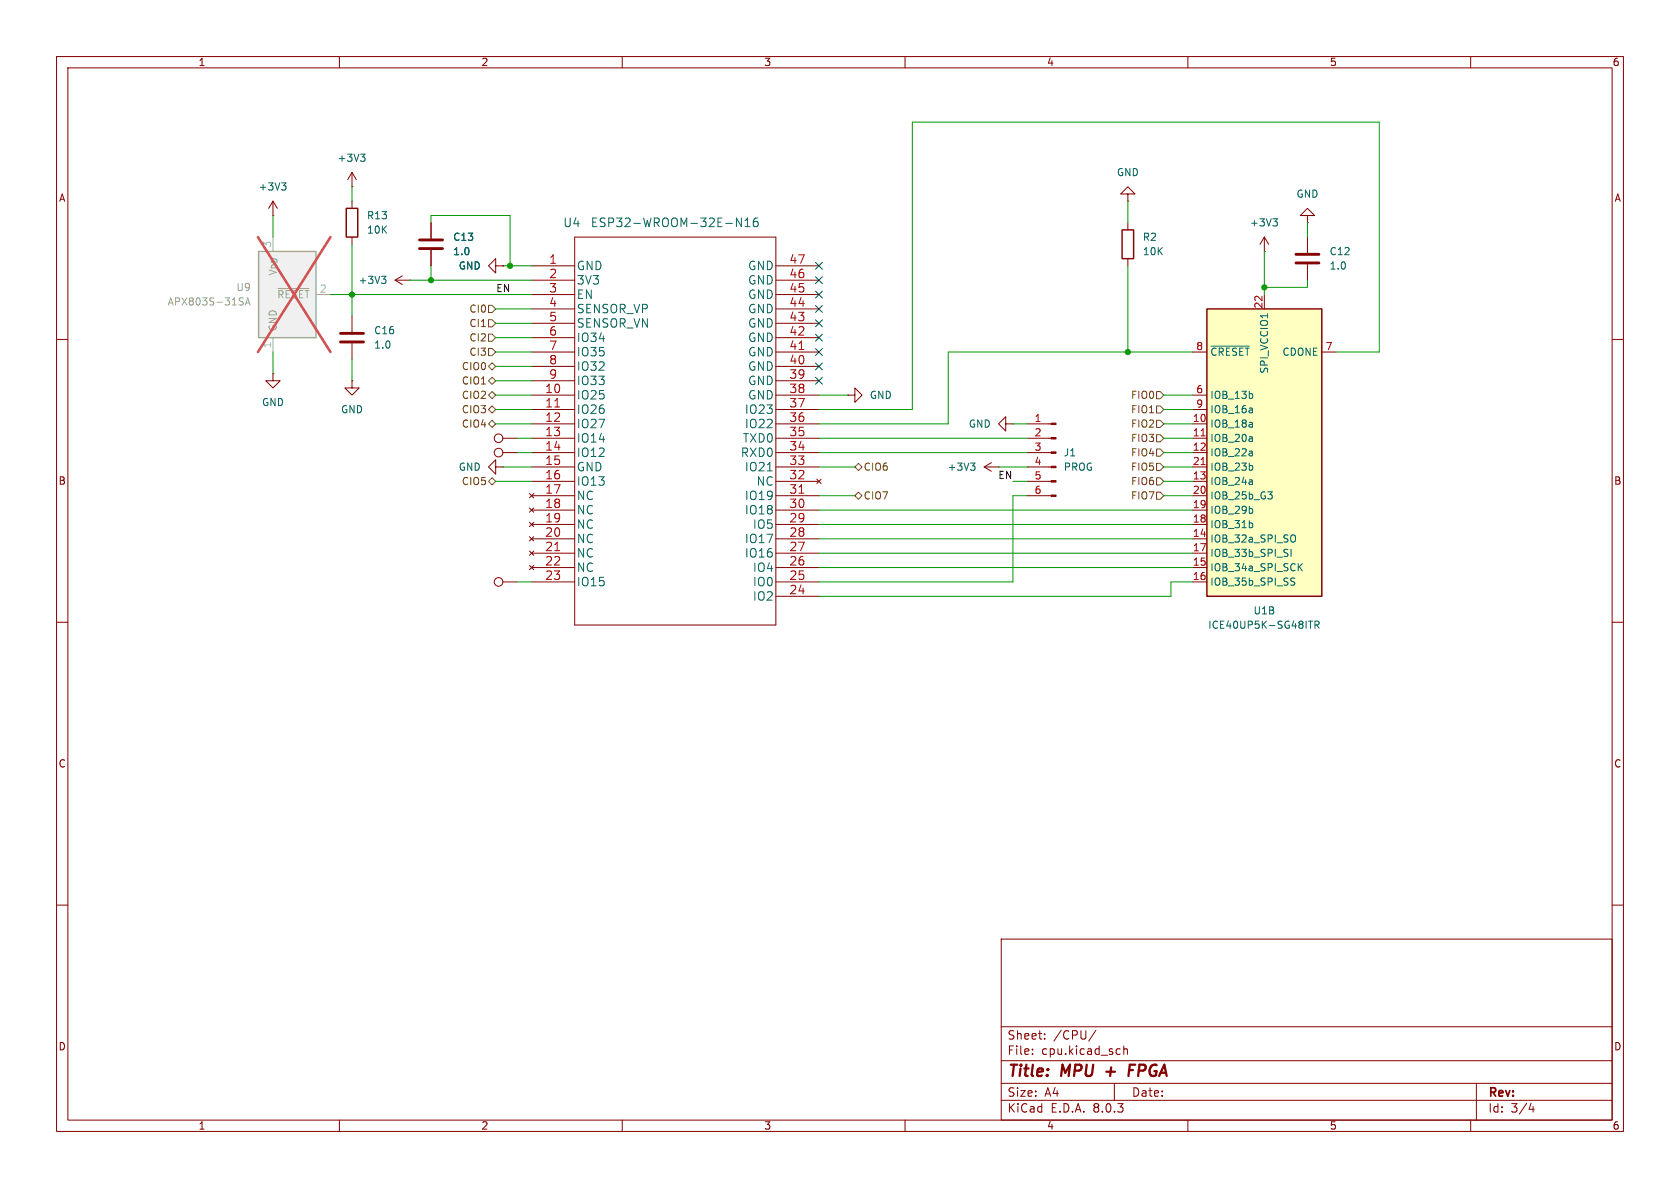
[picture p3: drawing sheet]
<svg xmlns="http://www.w3.org/2000/svg" width="297mm" height="210mm" viewBox="0 0 297 210" stroke-linecap="round" stroke-linejoin="round" font-family="sans-serif">
<g fill="none" stroke="#840000" stroke-width=".18">
<path d="M10 10h277v190h-277zM12 12h273v186h-273zM60 10v2M110 10v2M160 10v2M210 10v2M260 10v2M199.4 34.3h1.3l-1.3-1.3-1.3 1.3h1.3v1.3M199.4 35.6h.1M199.4 39.4v1.2M10 60h2M69.8 49.5l1.3 .8"/>
<path d="M69.8 49.5h2.6M71.1 48.8l-1.3 .7M72.4 49.5h.1M87.6 47v-1.3l-1.2 1.3 1.2 1.3v-1.3h1.3M88.9 47h.1M94 49.5h7.6M94 47h7.6M94 52.1h7.6M94 54.6h7.6M94 59.7h7.6M94 57.2h7.6M101.6 41.9h35.6v68.6h-35.6z"/>
<path d="M137.2 49.5h7.6M137.2 47h7.6M137.2 52.1h7.6M137.2 54.6h7.6M137.2 59.7h7.6M137.2 57.2h7.6M199.4 45.7v1.3M285 60h2M48.3 66v1.3h1.2l-1.2 1.3-1.3-1.3h1.3M48.3 66h.1M94 69.9h7.6M94 72.4h7.6"/>
<path d="M94 74.9h7.6M94 77.5h7.6M94 67.3h7.6M94 64.8h7.6M94 62.2h7.6M137.2 69.9h7.6M137.2 72.4h7.6M137.2 74.9h7.6M137.2 77.5h7.6M137.2 67.3h7.6M137.2 64.8h7.6M137.2 62.2h7.6"/>
<path d="M181.6 74.9h4.2M181.6 77.5h4.2M93.6 87.2l.8 .8M93.6 89.8l.8 .8M93.6 92.3l.8 .8M93.6 94.9l.8 .7M93.6 97.4l.8 .8M93.6 99.9l.8 .8M94 82.6h7.6M94 80h7.6M94 85.1h7.6M94 87.6h7.6"/>
<path d="M94 90.2h7.6M94 92.7h7.6M94 95.3h7.6M94 97.8h7.6M94.4 87.2l-.8 .8M94.4 89.8l-.8 .8M94.4 92.3l-.8 .8M94.4 94.9l-.8 .7M94.4 97.4l-.8 .8M94.4 99.9l-.8 .8M137.2 82.6h7.6M137.2 80h7.6"/>
<path d="M137.2 85.1h7.6M137.2 87.6h7.6M137.2 90.2h7.6M137.2 92.7h7.6M137.2 95.3h7.6M137.2 97.8h7.6M144.4 84.7l.8 .8M145.2 84.7l-.8 .8M174 82.6l1.3 .7M174 82.6h2.5M175.3 81.8l-1.3 .8M176.5 82.6h.1"/>
<path d="M181.6 82.6h4.2M181.6 80h4.2M181.6 85.1h4.2M181.6 87.6h4.2M10 110h2M88.9 102.9h2.5M94 102.9h7.6M94 100.3h7.6M137.2 102.9h7.6M137.2 100.3h7.6M137.2 105.4h7.6M285 110h2"/>
<path d="M10 160h2M285 160h2M177 166h108v32h-108zM60 198v2M110 198v2M160 198v2M177 194.5h108M177 191.5h108M177 187.5h108M177 181.5h108M182.5 186.3v.1M182.5 185.5v.1"/>
<path d="M184.7 183.6v.1M184.7 182.8v.1M193.7 182.1l-1.2 2M197 191.5v3M197.9 185.4l.1 .1M198 186.3l-.1 .1M198.7 184.9v1.5M198.7 185.5l.2-.1 .3 .1 .1 .9M210 198v2M260 198v2M261 191.5v6.5M270.7 195l-.4 1.1h.9"/>
<path d="M271 195.6v1"/>
<circle cx="88.1" cy="102.9" r=".76"/>
</g>
<path d="M195.6 189.4h1.5M199.6 189.2h.7M200.7 188.2h-1l-.2 2" fill="none" stroke="#840000" stroke-width=".4"/>
<path d="M131.1 38.5v1.6l-.9-1.6v1.6M131.7 39l.5-.5v1.6M133.9 38.5a.6 .6 0 0 0-.7 .7v.6l.1 .2 .4 .1 .3-.2v-.5l-.1-.2-.4-.1-.3 .3M67.4 48.8h.8l-.4 .5M68 49.3l.2 .3v.3l-.2 .2M131.7 40.1h.9M135.7 83.2h.8M171.6 81.9h.8l-.5 .4M172.1 82.3l.3 .3v.3l-.3 .2" fill="none" stroke="#006464" stroke-width=".18"/>
<path d="M98.1 71.9h.8M141.3 61.8h.8M98.1 97.3h.8M141.3 87.2h.8" fill="none" stroke="#a90000" stroke-width=".18"/>
<path d="M198.4 40.6h2v5.1h-2z" fill="none" stroke="#840000" stroke-width=".25"/>
<g fill="#840000" stroke="#840000" stroke-width=".18">
<path d="M185.8 87.5h.9v.3h-.9z"/>
<path d="M185.8 85h.9v.2h-.9z"/>
<path d="M185.8 82.4h.9v.3h-.9z"/>
<path d="M185.8 79.9h.9v.2h-.9z"/>
<path d="M185.8 77.3h.9v.3h-.9z"/>
<path d="M185.8 74.8h.9v.3h-.9z"/>
</g>
<path d="M213.4 54.6h20.3v50.8h-20.3z" fill="#ffffc2"/>
<path d="M213.4 54.6h20.3v50.8h-20.3z" fill="none" stroke="#840000" stroke-width=".25"/>
<g fill="none" stroke="#840000" stroke-width=".18">
<path d="M231.1 38.1h1.3l-1.3-1.3-1.2 1.3h1.2v1.3M231.1 39.4h.1M223.5 44.5h.1M223.5 41.9v2.6M223.5 52.1v2.5M223.5 41.9l-.7 1.3M223.5 41.9l.8 1.3M231.1 41.9v2.8M231.1 46.7v2.8M149.9 69.9h1.2v-1.3l1.3 1.3-1.3 1.2v-1.2M149.9 69.9h.1M177.8 74.9v-1.2l-1.3 1.2 1.3 1.3v-1.3h1.3"/>
<path d="M179.1 74.9h.1M210.8 74.9h2.6M210.8 77.5h2.6M210.8 69.9h2.6M210.8 62.2h2.6M210.8 72.4h2.6M233.7 62.2h2.5M210.8 80h2.6M210.8 85.1h2.6M210.8 95.3h2.6M210.8 97.8h2.6M210.8 92.7h2.6"/>
<path d="M210.8 90.2h2.6M210.8 87.6h2.6M210.8 82.6h2.6M210.8 100.3h2.6M210.8 102.9h2.6"/>
</g>
<path d="M212.3 77.1h.8M212.3 82.1h.8" fill="none" stroke="#a90000" stroke-width=".18"/>
<g fill="none" stroke="#006464" stroke-width=".18">
<path d="M225 38.7h.8l-.4 .5M225.6 39.2l.2 .2v.3l-.2 .2M214.1 61.2h6.8M221.3 69.6l.2 .2-.2 .6M221.3 92.5l.2 .2-.2 .5M221.3 82.3l.2 .2-.2 .6M221.3 90l.2 .1-.2 .6M224.1 86.9h.8l-.4 .5M224.7 87.4l.2 .3v.3l-.2 .2M228.2 97.1v1.3M228.7 94.6h.1a.81 .81 0 0 1-.1 1.2M230.2 99.6l-.7 .8"/>
<path d="M228.4 102.8l.4 .1 .1 .3-.2 .2h-.3M228.4 102.2h.5M229.7 100.2l.5 .7M231.3 109.8h.7M231.7 109.8v1.3M232.5 110.5l.6-.1 .1-.2-.1-.3-.6-.1v1.3M232.8 110.5l.4 .6"/>
</g>
<path d="M229.1 46.5h4.1M229.1 45h4.1" fill="none" stroke="#840000" stroke-width=".51"/>
<path d="M45.7 44.5h10.2v15.2h-10.2z" fill="#f0f0f0"/>
<path d="M45.7 44.5h10.2v15.2h-10.2z" fill="none" stroke="#a1a1a1" stroke-width=".25"/>
<path d="M48.3 41.9v2.6M48.3 59.7v2.5M55.9 52.1h2.5" fill="none" stroke="#a1a1a1" stroke-width=".18"/>
<path d="M42.5 53.3l.4 .1 .1 .3-.2 .2h-.3M42.5 52.6l.5 .1M43.4 53.9l.4-1.3 .4 1.3M43.5 53.6h.6M49.1 51h5.5" fill="none" stroke="#989898" stroke-width=".18"/>
<path d="M45.6 41.9l12.8 20.3M58.4 41.9l-12.8 20.3" fill="none" stroke="#e65255" stroke-width=".46"/>
<g fill="none" stroke="#840000" stroke-width=".18">
<path d="M48.3 38.1h.1M48.3 35.6l-.8 1.2M48.3 35.6v2.5M48.3 35.6l.7 1.2M62.2 33h.1M62.2 30.5l-.7 1.3M62.2 30.5v2.5M62.2 35.6v1.2M62.2 30.5l.8 1.3M76.2 39.4v2.8M62.2 41.9v1.3M62.2 55.9v2.8"/>
<path d="M76.2 44.2v2.8M88.9 47h.1M62.2 67.3v1.3h1.3l-1.3 1.3-1.2-1.3h1.2M62.2 67.3h.1M62.2 60.7v2.8M88.9 77.5h2.5M87.6 82.6v-1.3l-1.2 1.3 1.2 1.2v-1.2h1.3M88.9 82.6h.1M88.9 80h2.5"/>
<circle cx="88.1" cy="77.5" r=".76"/>
<circle cx="88.1" cy="80" r=".76"/>
</g>
<path d="M60.2 58.9h4.1M74.2 43.9h4M74.2 42.4h4M60.2 60.5h4.1" fill="none" stroke="#840000" stroke-width=".51"/>
<path d="M49.8 32.3h.8l-.5 .5M50.3 32.8l.3 .3v.3l-.3 .2M63.7 27.2h.8l-.4 .5M64.3 27.7l.2 .3v.3l-.2 .2" fill="none" stroke="#006464" stroke-width=".18"/>
<path d="M61.2 36.8h2v5.1h-2z" fill="none" stroke="#840000" stroke-width=".25"/>
<g fill="none" stroke="#725600" stroke-width=".18">
<path d="M86.4 54h.6l.6 .6-.6 .6h-.6zM86.4 59.1h.6l.6 .6-.6 .6h-.6zM86.4 56.5h.6l.6 .7-.6 .6h-.6zM86.4 69.9l.6-.7 .6 .7-.6 .6zM86.4 67.3l.6-.6 .6 .6-.6 .6zM86.4 61.6h.6l.6 .6-.6 .7h-.6zM86.4 64.8l.6-.7 .6 .7-.6 .6zM87 74.3l.6 .6-.6 .7-.6-.7zM87 71.8l.6 .6-.6 .6-.6-.6zM204.5 74.3h.6l.6 .6-.6 .7h-.6zM204.5 76.8h.6l.6 .7-.6 .6h-.6zM204.5 71.8h.6l.6 .6-.6 .6h-.6z"/>
<path d="M204.5 79.4h.6l.6 .6-.6 .6h-.6zM204.5 69.2h.6l.6 .7-.6 .6h-.6zM86.4 85.1l.6-.6 .6 .6-.6 .6zM151.1 87.6l.7-.6 .6 .6-.6 .7zM151.1 82.6l.7-.7 .6 .7-.6 .6zM204.5 87h.6l.6 .6-.6 .7h-.6zM204.5 81.9h.6l.6 .7-.6 .6h-.6zM204.5 84.5h.6l.6 .6-.6 .6h-.6z"/>
</g>
<g fill="none" stroke="#009600" stroke-width=".18">
<path d="M48.3 38.1v3.8M62.2 33v2.6M76.2 39.4v-1.3h14v8.9M199.4 35.6v3.8M231.1 39.4v2.5M58.4 52.1h35.6M62.2 43.2v12.7M72.4 49.5h21.6M76.2 47v2.5M87.6 57.2h6.4M87.6 54.6h6.4M87.6 59.7h6.4"/>
<path d="M88.9 47h5.1M199.4 47v15.2M223.5 44.5v7.6M231.1 49.5v1.3h-7.6M48.3 62.2v3.8M62.2 63.5v3.8M87.6 74.9h6.4M87.6 69.9h6.4M87.6 72.4h6.4M87.6 67.3h6.4M87.6 62.2h6.4M87.6 64.8h6.4"/>
<path d="M91.4 77.5h2.6M144.8 77.5h36.8M144.8 69.9h5.1M179.1 74.9h2.5M205.7 77.5h5.1M205.7 74.9h5.1M205.7 69.9h5.1M205.7 72.4h5.1M210.8 62.2h-43.2v12.7h-22.8M236.2 62.2h7.6v-40.6h-82.5v50.8h-16.5M87.6 85.1h6.4M88.9 82.6h5.1"/>
<path d="M91.4 80h2.6M144.8 87.6h6.3M144.8 80h36.8M144.8 97.8h66M144.8 92.7h66M144.8 90.2h66M144.8 82.6h6.3M144.8 95.3h66M176.5 82.6h5.1M179.1 85.1h2.5M181.6 87.6h-2.5v15.3h-34.3M205.7 87.6h5.1"/>
<path d="M205.7 80h5.1M205.7 82.6h5.1M205.7 85.1h5.1M91.4 102.9h2.6M144.8 100.3h66M210.8 102.9h-3.8v2.5h-62.2"/>
</g>
<g fill="none" stroke="#000084" stroke-width=".18">
<path d="M144.2 59.1l1.2 1.2M144.2 56.5l1.2 1.3M144.2 54l1.2 1.2M144.2 48.9l1.2 1.2M144.2 46.4l1.2 1.2M144.2 51.5l1.2 1.2M145.4 59.1l-1.2 1.2M145.4 56.5l-1.2 1.3M145.4 54l-1.2 1.2M145.4 48.9l-1.2 1.2M145.4 46.4l-1.2 1.2M145.4 51.5l-1.2 1.2"/>
<path d="M144.2 61.6l1.2 1.2M144.2 66.7l1.2 1.2M144.2 64.2l1.2 1.2M145.4 61.6l-1.2 1.2M145.4 66.7l-1.2 1.2M145.4 64.2l-1.2 1.2"/>
</g>
<g fill="#009600" stroke="#009600" stroke-width=".18">
<circle cx="90.2" cy="47" r=".46"/>
<circle cx="223.5" cy="50.8" r=".46"/>
<circle cx="199.4" cy="62.2" r=".46"/>
<circle cx="62.2" cy="52.1" r=".46"/>
<circle cx="76.2" cy="49.5" r=".46"/>
</g>
<g font-size="2.8" fill="#840000">
<text x="178" y="190.9">Title:</text>
<text x="187.7" y="190.9">MPU</text>
<text x="196.4" y="190.9">+</text>
<text x="201.2" y="190.9">FPGA</text>
</g>
<g font-size="2.1" fill="#006464">
<text x="99.5" y="40.4">U4</text>
<text x="104.4" y="40.4">ESP32-WROOM-32E-N16</text>
<text x="101.9" y="48">GND</text>
<text x="132.2" y="48">GND</text>
<text x="101.9" y="50.5">3V3</text>
<text x="101.9" y="53">EN</text>
<text x="132.2" y="53">GND</text>
<text x="132.2" y="50.5">GND</text>
<text x="101.9" y="55.6">SENSOR_VP</text>
<text x="101.9" y="58.1">SENSOR_VN</text>
<text x="132.2" y="58.1">GND</text>
<text x="132.2" y="55.6">GND</text>
<text x="101.9" y="60.7">IO34</text>
<text x="101.9" y="63.2">IO35</text>
<text x="101.9" y="65.7">IO32</text>
<text x="132.2" y="65.7">GND</text>
<text x="132.2" y="63.2">GND</text>
<text x="132.2" y="60.7">GND</text>
<text x="101.9" y="70.8">IO25</text>
<text x="101.9" y="68.3">IO33</text>
<text x="132.2" y="70.8">GND</text>
<text x="132.2" y="68.3">GND</text>
<text x="101.9" y="73.4">IO26</text>
<text x="101.9" y="75.9">IO27</text>
<text x="131.6" y="75.9">IO22</text>
<text x="131.6" y="73.4">IO23</text>
<text x="101.9" y="78.4">IO14</text>
<text x="101.9" y="81">IO12</text>
<text x="101.9" y="83.5">GND</text>
<text x="130.9" y="81">RXD0</text>
<text x="131.3" y="78.4">TXD0</text>
<text x="131.6" y="83.5">IO21</text>
<text x="101.9" y="86.1">IO13</text>
<text x="101.9" y="88.6">NC</text>
<text x="131.6" y="88.6">IO19</text>
<text x="133.7" y="86.1">NC</text>
<text x="101.9" y="91.1">NC</text>
<text x="101.9" y="93.7">NC</text>
<text x="131.6" y="91.1">IO18</text>
<text x="133" y="93.7">IO5</text>
<text x="101.9" y="96.2">NC</text>
<text x="101.9" y="98.8">NC</text>
<text x="101.9" y="101.3">NC</text>
<text x="131.6" y="98.8">IO16</text>
<text x="131.6" y="96.2">IO17</text>
<text x="133" y="101.3">IO4</text>
<text x="101.9" y="103.8">IO15</text>
<text x="133" y="106.4">IO2</text>
<text x="133" y="103.8">IO0</text>
</g>
<g font-size="2.1" fill="#a90000">
<text x="97" y="46.7">1</text>
<text x="139.5" y="46.7">47</text>
<text x="97" y="49.3">2</text>
<text x="97" y="51.8">3</text>
<text x="139.5" y="51.8">45</text>
<text x="139.5" y="49.3">46</text>
<text x="97" y="54.4">4</text>
<text x="97" y="56.9">5</text>
<text x="97" y="59.4">6</text>
<text x="139.5" y="59.4">42</text>
<text x="139.5" y="56.9">43</text>
<text x="139.5" y="54.4">44</text>
<text x="97" y="62">7</text>
<text x="97" y="64.5">8</text>
<text x="139.5" y="64.5">40</text>
<text x="139.5" y="62">41</text>
<text x="96.3" y="69.6">10</text>
<text x="97" y="67.1">9</text>
<text x="139.5" y="69.6">38</text>
<text x="139.5" y="67.1">39</text>
<text x="96.3" y="72.1">11</text>
<text x="96.3" y="74.7">12</text>
<text x="96.3" y="77.2">13</text>
<text x="139.5" y="77.2">35</text>
<text x="139.5" y="74.7">36</text>
<text x="139.5" y="72.1">37</text>
<text x="96.3" y="79.8">14</text>
<text x="96.3" y="82.3">15</text>
<text x="139.5" y="82.3">33</text>
<text x="139.5" y="79.8">34</text>
<text x="96.3" y="84.8">16</text>
<text x="96.3" y="87.4">17</text>
<text x="96.3" y="89.9">18</text>
<text x="139.5" y="89.9">30</text>
<text x="139.5" y="87.4">31</text>
<text x="139.5" y="84.8">32</text>
<text x="96.3" y="92.5">19</text>
<text x="96.3" y="95">20</text>
<text x="139.5" y="95">28</text>
<text x="139.5" y="92.5">29</text>
<text x="96.3" y="97.5">21</text>
<text x="96.3" y="100.1">22</text>
<text x="139.5" y="100.1">26</text>
<text x="139.5" y="97.5">27</text>
<text x="96.3" y="102.6">23</text>
<text x="139.5" y="105.2">24</text>
<text x="139.5" y="102.6">25</text>
</g>
<g font-size="2.1" fill="#840000">
<text x="178" y="184">Sheet:</text>
<text x="186.2" y="184">/CPU/</text>
<text x="178" y="186.7">File:</text>
<text x="184.1" y="186.7">cpu.kicad_sch</text>
<text x="178" y="196.9">KiCad</text>
<text x="178" y="194.1">Size:</text>
<text x="184.7" y="194.1">A4</text>
<text x="185.7" y="196.9">E.D.A.</text>
<text x="193.3" y="196.9">8.0.3</text>
<text x="200" y="194.1">Date:</text>
<text x="263" y="194.3">Rev:</text>
<text x="263" y="196.9">Id:</text>
<text x="267.1" y="196.9">3/4</text>
</g>
<g font-size="1.8" fill="#840000">
<text x="35" y="11.9">1</text>
<text x="85" y="11.9">2</text>
<text x="135" y="11.9">3</text>
<text x="185" y="11.9">4</text>
<text x="235" y="11.9">5</text>
<text x="285" y="11.9">6</text>
<text x="10.3" y="35.9">A</text>
<text x="285.3" y="35.9">A</text>
<text x="10.3" y="85.9">B</text>
<text x="285.3" y="85.9">B</text>
<text x="10.3" y="135.9">C</text>
<text x="285.3" y="135.9">C</text>
<text x="10.3" y="185.9">D</text>
<text x="285.3" y="185.9">D</text>
<text x="35" y="199.9">1</text>
<text x="85" y="199.9">2</text>
<text x="135" y="199.9">3</text>
<text x="185" y="199.9">4</text>
<text x="235" y="199.9">5</text>
<text x="285" y="199.9">6</text>
</g>
<g font-size="1.8" fill="#006464">
<text x="59.6" y="28.8">+3V3</text>
<text x="45.6" y="33.9">+3V3</text>
<text x="197.4" y="31.3">GND</text>
<text x="229.1" y="35.2">GND</text>
<text x="64.8" y="39">R13</text>
<text x="64.8" y="41.5">10K</text>
<text x="220.9" y="40.2">+3V3</text>
<text x="80" y="42.8">C13</text>
<text x="80" y="45.3">1.0</text>
<text x="81" y="47.9">GND</text>
<text x="201.9" y="42.8">R2</text>
<text x="201.9" y="45.3">10K</text>
<text x="235" y="45.3">C12</text>
<text x="235" y="47.9">1.0</text>
<text x="63.3" y="50.4">+3V3</text>
<text x="66" y="59.3">C16</text>
<text x="66" y="61.8">1.0</text>
<text x="213.9" y="63.1">~{CRESET}</text>
<text x="226.6" y="63.1">CDONE</text>
<text x="46.2" y="72">GND</text>
<text x="153.7" y="70.7">GND</text>
<text x="213.9" y="70.7">IOB_13b</text>
<text x="224.4" y="66.1" transform="rotate(-90 224.4 66.1)">SPI_VCCIO1</text>
<text x="60.2" y="73.3">GND</text>
<text x="171.2" y="75.8">GND</text>
<text x="213.9" y="75.8">IOB_18a</text>
<text x="213.9" y="73.3">IOB_16a</text>
<text x="81" y="83.4">GND</text>
<text x="167.4" y="83.4">+3V3</text>
<text x="188" y="80.9">J1</text>
<text x="188" y="83.4">PROG</text>
<text x="213.9" y="78.3">IOB_20a</text>
<text x="213.9" y="80.9">IOB_22a</text>
<text x="213.9" y="83.4">IOB_23b</text>
<text x="213.9" y="86">IOB_24a</text>
<text x="213.9" y="88.5">IOB_25b_G3</text>
<text x="213.9" y="93.6">IOB_31b</text>
<text x="213.9" y="91">IOB_29b</text>
<text x="213.9" y="96.1">IOB_32a_SPI_SO</text>
<text x="213.9" y="101.2">IOB_34a_SPI_SCK</text>
<text x="213.9" y="98.7">IOB_33b_SPI_SI</text>
<text x="213.9" y="103.7">IOB_35b_SPI_SS</text>
<text x="213.5" y="111.4">ICE40UP5K-SG48ITR</text>
<text x="221.5" y="108.8">U1B</text>
</g>
<g font-size="1.8" fill="#aaa">
<text x="48" y="43.9" transform="rotate(-90 48 43.9)">3</text>
<text x="56.4" y="51.8">2</text>
<text x="48" y="61.7" transform="rotate(-90 48 61.7)">1</text>
</g>
<g font-size="1.8" fill="#989898">
<text x="41.7" y="51.7">U9</text>
<text x="48.9" y="52.9">~{RESET}</text>
<text x="49.1" y="48.8" transform="rotate(-90 49.1 48.8)">V_{DD}</text>
<text x="29.5" y="54.2">APX803S-31SA</text>
<text x="49.1" y="58.7" transform="rotate(-90 49.1 58.7)">GND</text>
</g>
<g font-size="1.8" fill="#0f0f0f">
<text x="87.6" y="51.7">EN</text>
<text x="176.4" y="84.7">EN</text>
</g>
<g font-size="1.8" fill="#725600">
<text x="82.9" y="55.5">CI0</text>
<text x="82.9" y="58">CI1</text>
<text x="81.6" y="65.6">CIO0</text>
<text x="82.9" y="60.6">CI2</text>
<text x="82.9" y="63.1">CI3</text>
<text x="81.6" y="70.7">CIO2</text>
<text x="81.6" y="68.2">CIO1</text>
<text x="199.8" y="70.7">FIO0</text>
<text x="81.6" y="75.8">CIO4</text>
<text x="81.6" y="73.3">CIO3</text>
<text x="199.8" y="75.8">FIO2</text>
<text x="199.8" y="73.3">FIO1</text>
<text x="152.6" y="83.4">CIO6</text>
<text x="199.8" y="78.3">FIO3</text>
<text x="199.8" y="80.9">FIO4</text>
<text x="199.8" y="83.4">FIO5</text>
<text x="81.6" y="86">CIO5</text>
<text x="152.6" y="88.5">CIO7</text>
<text x="199.8" y="88.5">FIO7</text>
<text x="199.8" y="86">FIO6</text>
</g>
<g font-size="1.8" fill="#a90000">
<text x="223.3" y="54.7" transform="rotate(-90 223.3 54.7)">22</text>
<text x="211.4" y="62">8</text>
<text x="234.2" y="62">7</text>
<text x="211.4" y="69.6">6</text>
<text x="182.8" y="74.7">1</text>
<text x="182.8" y="77.2">2</text>
<text x="210.8" y="74.7">10</text>
<text x="210.8" y="77.2">11</text>
<text x="211.4" y="72.1">9</text>
<text x="182.8" y="79.8">3</text>
<text x="182.8" y="82.3">4</text>
<text x="210.8" y="79.8">12</text>
<text x="210.8" y="82.3">21</text>
<text x="182.8" y="84.8">5</text>
<text x="182.8" y="87.4">6</text>
<text x="210.8" y="84.8">13</text>
<text x="210.8" y="89.9">19</text>
<text x="210.8" y="87.4">20</text>
<text x="210.8" y="95">14</text>
<text x="210.8" y="92.5">18</text>
<text x="210.8" y="100.1">15</text>
<text x="210.8" y="97.5">17</text>
<text x="210.8" y="102.6">16</text>
</g>
</svg>
